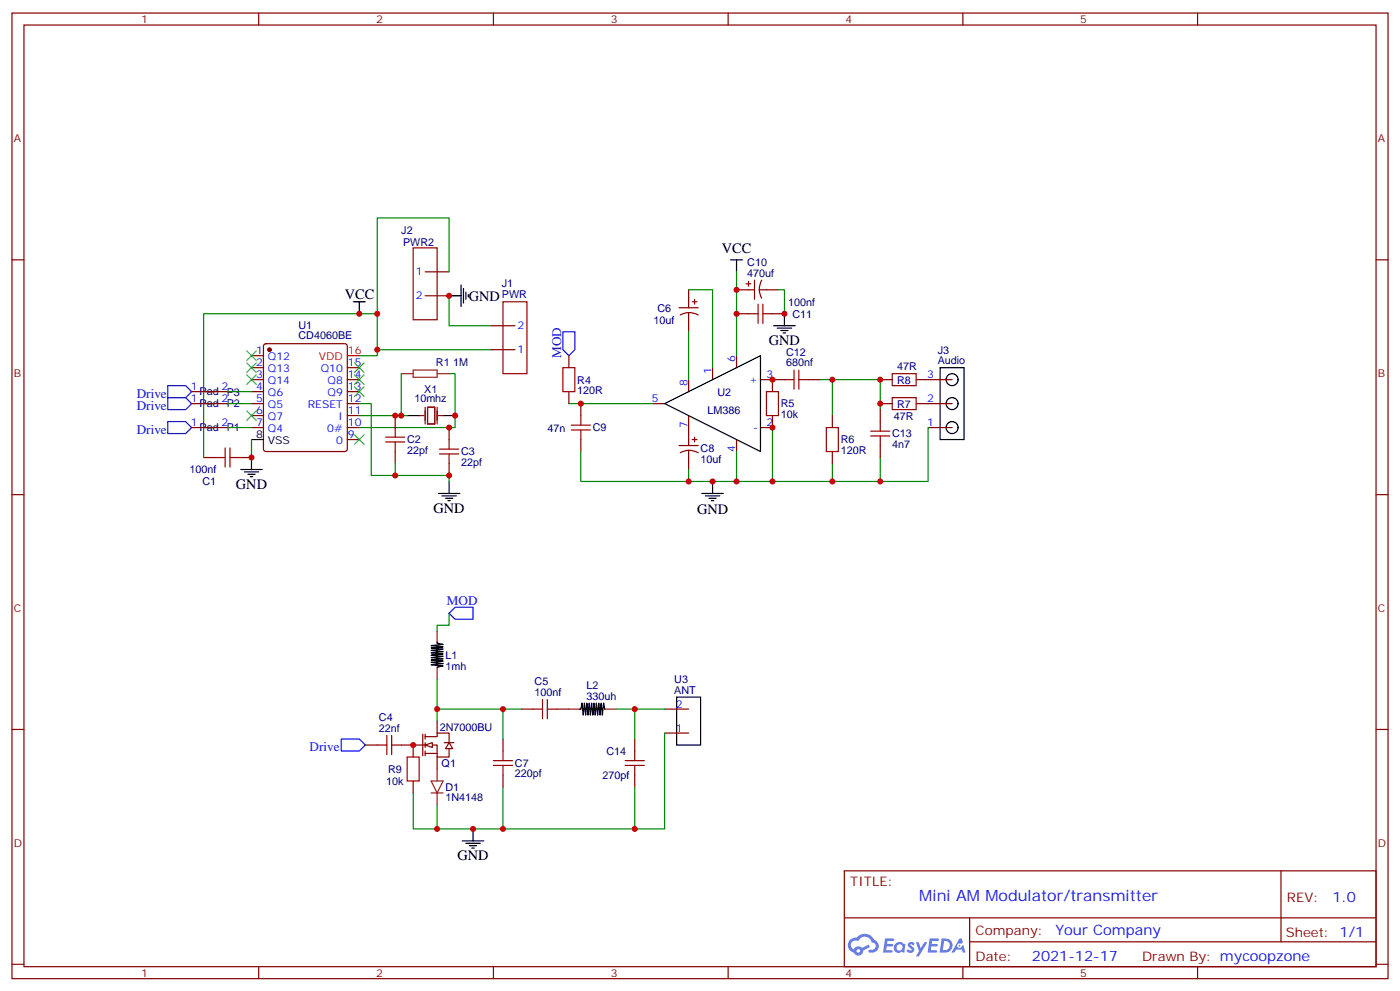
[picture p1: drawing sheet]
<svg xmlns="http://www.w3.org/2000/svg" width="412mm" height="292mm" viewBox="0 0 412 292" stroke-linecap="round" stroke-linejoin="round" font-family="sans-serif">
<g fill="none" stroke="#870000" stroke-width=".35">
<path d="M3.5 3.8h405.4v284.4h-405.4zM7.1 7.4h398.2v277.3h-398.2zM76.2 3.8v3.6M145.3 3.8v3.6M214.5 3.8v3.6M283.6 3.8v3.6M352.8 3.8v3.6M3.5 76.5h3.6M405.3 76.5h3.6M3.5 145.7h3.6M405.3 145.7h3.6M3.5 214.8h3.6"/>
<path d="M405.3 214.8h3.6M248.7 256.4h156.6v28.3h-156.6zM377.3 256.5v20.8M248.7 270.3h156.5M285.6 277.3h119.6M285.6 270.3v14.1M3.5 284h3.6M76.2 284.7v3.5M145.3 284.7v3.5M214.5 284.7v3.5M283.6 284.7v3.5M352.8 284.7v3.5"/>
<path d="M405.3 284h3.6"/>
</g>
<g fill="#5487ff">
<path d="M267.7 277.6a1.22 1.22 0 0 1 1.7 .3l-.4 .6a.47 .47 0 0 0-.3-.5 .47 .47 0 0 0-.5 .2l.1 .3a1.14 1.14 0 0 1 .8 1.7 1.14 1.14 0 0 1-1.9 0l-.2-.2 .5-.5 .7 .4a.29 .29 0 0 0 .3-.3 .29 .29 0 0 0-.2-.3 1.04 1.04 0 0 1-.6-1.7z"/>
<path d="M260.7 276.4h2.4l.3 .1-.2 .5-1.8 .1-.1 .9h1.5l.3 .3-.3 .4h-1.6l-.2 1.1h1.7l.2 .4-.2 .3h-2.6z"/>
<path d="M273.8 276.4h2.4l.3 .1-.1 .5-1.8 .1-.2 .9h1.6l.3 .3-.4 .4h-1.6l-.1 1.1h1.7l.2 .4-.2 .3h-2.6z"/>
<path d="M282.6 276.4h.7l.3 1.2-.6 .3a.69 .69 0 0 0-1 .3 .69 .69 0 0 0 .4 1 .69 .69 0 0 0 .9-.6l.5-.3 .6 2.2h-.8l-.2-.9h-1.8l-.5 .9h-.8z"/>
<path d="M269.8 277.4h.8l.6 1.9 1.1-1.9h.9l-2.6 4.2h-.8l.9-1.5z"/>
<path d="M277.4 276.4l-.6 4.1h1.3a2.11 2.11 0 0 0 2.5-2.1 2.11 2.11 0 0 0-2.5-2zM278.1 277.1a1.39 1.39 0 0 1 1.7 1.4 1.39 1.39 0 0 1-1.8 1.3h-.3z"/>
<path d="M263.7 278a1.54 1.54 0 0 0-.1 2.1 1.54 1.54 0 0 0 2.2 .2l.6 .2 .3-2.3-.2-.2-.4-.1a1.49 1.49 0 0 0-2.4 .1zM264 279a.94 .94 0 0 1 1.8 0 .94 .94 0 0 1-1.8 0z"/>
<path d="M250.4 276.7a2.18 2.18 0 0 0 1.1 3.8 1.44 1.44 0 0 0 1.6 .9 1.44 1.44 0 0 0 1.2-1.5l2-1-.5-.7-1.9 .9a1.47 1.47 0 0 0-2.4 .5 1.39 1.39 0 0 1-.7-2 1.39 1.39 0 0 1 2-.5 2.12 2.12 0 0 1 2.2-1.3 2.12 2.12 0 0 1 1.9 1.7 1.14 1.14 0 0 1 1.1 1.4 1.14 1.14 0 0 1-1.7 .8 .43 .43 0 0 0-.5 .3 .43 .43 0 0 0 .4 .5 1.98 1.98 0 0 0 2.5-1.2 1.98 1.98 0 0 0-1.2-2.5 3.1 3.1 0 0 0-5.3-.7l-.9 .1zM252.3 280a.55 .55 0 0 1 1.1 0 .55 .55 0 0 1-1.1 0z"/>
<circle cx="282.6" cy="278.5" r=".26"/>
</g>
<g fill="none" stroke="#870000" stroke-width=".35">
<path d="M74.1 104.7h3.5M74.1 108.3h3.5M74.1 111.8h3.5M74.1 115.3h3.5M74.1 118.9h3.5M77.8 101.4l.5-.2h23.3l.5 .2 .2 .5v30.4l-.2 .5-.5 .2h-23.3l-.5-.3-.2-.4v-30.4zM102.3 108.3h3.5M102.3 111.8h3.5M102.3 115.3h3.5M102.3 118.9h3.5M60 134.7h3.5M70.6 134.7h3.5"/>
<path d="M74.1 122.4h3.5M74.1 125.9h3.5M102.3 122.4h3.5M102.3 125.9h3.5M102.3 129.4h3.5M116.4 122.4v3.5M116.4 133v3.5M132.3 125.9v3.5M132.3 136.5v3.5M121.7 219.4h7.1v3.5h3.5v-2.4M124.5 216.2v6.4M125.2 216.9h3.6v-1h3.5v2.8"/>
<path d="M125.2 216.2v1.4M125.2 218.7v1.4M128.8 212.3v3.6M130.9 218.7h2.8M125.2 221.2v1.4M125.2 221.9h3.6M128.8 222.9v3.5"/>
</g>
<circle cx="79.4" cy="103" r=".53" fill="#870000" stroke="#870000" stroke-width=".35"/>
<g fill="none" stroke="#000" stroke-width=".35">
<path d="M70.9 138.3h6.4M72 139h4.2M73 139.7h2.1M74.1 129.4h3.5M74.1 134.7v3.6M119.9 122.4h3.6M130.5 122.4h3.6M73.7 140.4h.7M129.1 145.3h6.4M130.2 146h4.2M131.2 146.7h2.1M131.9 147.4h.7"/>
<path d="M132.3 141.8v3.5"/>
</g>
<path d="M102.3 104.7h3.5" fill="none" stroke="#f00" stroke-width=".35"/>
<path d="M63.5 134.7h2.8M66.3 131.9v5.6M67.7 134.7h2.9M67.7 131.9v5.6M113.6 130.1h5.6M113.6 128.7h5.6M116.4 125.9v2.8M116.4 130.1v2.9M129.5 133.7h5.6M129.5 132.3h5.6M132.3 129.4v2.9M132.3 133.7v2.8" fill="none" stroke="#a10000" stroke-width=".35"/>
<path d="M105.8 104.7h5.3v-12.3h-51.1v42.3M118.2 110v12.4M132.3 110h1.8v15.9h-28.3M105.8 122.4h14.1M116.4 136.5v3.5h15.9v1.8" fill="none" stroke="#008700" stroke-width=".35"/>
<path d="M125.2 119.9v4.9M125.9 119.9h2.2v4.9h-2.2zM128.8 119.9v4.9M123.5 122.4h1.4M129.1 122.4h1.4" fill="none" stroke="#870012" stroke-width=".35"/>
<path d="M118.2 110h3.5M121.7 109h7.1v2.1h-7.1zM128.8 110h3.5" fill="none" stroke="#8c2424" stroke-width=".35"/>
<g fill="#fff" stroke="#870000" stroke-width=".35">
<path d="M132.3 218.7l1 1.8h-2.1z"/>
<path d="M125.2 219.4l2.2-.7v1.4z"/>
</g>
<g fill="none" stroke="#000" stroke-width=".35">
<path d="M215.2 76.5h3.5M217 76.5v3.5M104.1 88.9h3.5M105.8 88.9v3.5M132.3 87.1h3.5M135.8 83.9v6.4M136.5 85v4.2M137.2 86v2.2M137.9 86.7v.8M227.9 95.9h6.3M229 96.6h4.2M230 97.3h2.1"/>
<path d="M230.7 98h.7M231.1 92.4v3.5M195.8 118.9l28.2-14.2v28.3zM276.9 108.3h7.1v21.1h-7.1zM206.7 145.3h6.4M207.8 146h4.2M208.8 146.7h2.2M209.5 147.4h.8M209.9 141.8v3.5M128.8 189.1v.3l1.7 .4-3.5 .3 3.5 .4-3.5 .3 3.5 .4-3.5 .3 3.5 .4-3.5 .3 3.5 .4-3.5 .3 3.5 .4-3.5 .3 3.5 .4-3.5 .3 3.5 .4-3.5 .4 3.5 .3-3.5 .4 3.5 .3-1.7 .4M170.7 208.8h.4l.3-1.8 .4 3.6 .4-3.6 .3 3.6 .4-3.6 .3 3.6 .4-3.6 .3 3.6 .4-3.6 .3 3.6 .4-3.6 .3 3.6 .4-3.6 .3 3.6 .4-3.6 .3 3.6 .4-3.6 .3 3.6 .4-3.6 .4 1.8M199.3 205.3h7.1v14.1h-7.1z"/>
<path d="M136.2 247.6h6.3M137.2 248.3h4.3M138.3 249h2.1M139 249.7h.7M139.3 244.1v3.5"/>
<circle cx="280.5" cy="111.8" r="1.76"/>
<circle cx="280.5" cy="118.9" r="1.76"/>
<circle cx="280.5" cy="125.9" r="1.76"/>
</g>
<path d="M165.8 97.7h3.5v5.3l-1.7 1.7-1.8-1.7zM49.4 113.6h5.3l1.7 1.7-1.7 1.8h-5.3zM49.4 117.1h5.3l1.7 1.8-1.7 1.7h-5.3zM49.4 124.1h5.3l1.7 1.8-1.7 1.8h-5.3zM132.3 180.6l1.8-1.8h5.2v3.6h-5.2zM100.5 217.6h5.3l1.8 1.8-1.8 1.8h-5.3z" fill="none" stroke="#00f" stroke-width=".35"/>
<g fill="none" stroke="#008700" stroke-width=".35">
<path d="M132.3 87.1v8.8h12.3M132.3 80v-15.8h-21.2v28.2M202.8 85.3h7.1v23M202.8 97.7v14.1M217 80v24.7M229.3 85.3h1.8v7.1M67 118.9h7.1M67 115.3h7.1M105.8 118.9h3.6v21.1h7M111.1 103h33.5M167.6 118.9h24.7M241.7 111.8h3.5v10.6"/>
<path d="M245.2 111.8h14.1v8.8M67 125.9h7.1M74.1 129.4v5.3M171.1 133v8.8h31.7M202.8 138.3v3.5h14.2M227.5 125.9v15.9h-10.5v-8.8M245.2 136.5v5.3h-17.7M259.3 134.7v7.1h-14.1M273.4 125.9v15.9h-14.1M128.8 200v12.3M132.3 180.6v3.5h-3.5v1.8M128.8 208.8h24.7"/>
<path d="M148.2 208.8v8.8M181.7 208.8h14.1M187 208.8v8.8M195.8 215.9v28.2h-67v-7.1M121.7 233.5v10.6h7.1M148.2 231.7v12.4M187 231.7v12.4"/>
</g>
<g fill="none" stroke="#a10000" stroke-width=".35">
<path d="M220.5 92.4h2.8M223.3 89.6v5.6M224.7 92.4h2.8M224.7 89.6v5.6M165.8 108.3h3.5v7h-3.5zM225.8 115.3h3.5v7.1h-3.5zM231.1 111.8h2.8M233.9 109v5.6M235.3 109v5.6M235.3 111.8h2.8M262.8 110h7.1v3.6h-7.1zM262.8 117.1h7.1v3.5h-7.1z"/>
<path d="M168.3 125.2h5.6M168.3 126.6h5.6M171.1 122.4v2.8M171.1 126.6v2.8M243.4 125.9h3.5v7.1h-3.5zM256.5 127h5.6M256.5 128.4h5.6M259.3 124.1v2.9M259.3 128.4v2.8M111.1 219.4h2.8M113.9 216.6v5.6M115.4 216.6v5.6"/>
<path d="M115.4 219.4h2.8M157 208.8h2.8M159.8 206v5.6M161.2 206v5.6M161.2 208.8h2.8M119.9 222.9h3.6v7.1h-3.6zM145.3 224h5.7M145.3 225.4h5.7M148.2 221.2v2.8M148.2 225.4v2.8M184.1 224h5.7M184.1 225.4h5.7"/>
<path d="M187 221.2v2.8M187 225.4v2.8"/>
</g>
<g fill="none" stroke="#870000" stroke-width=".35">
<path d="M125.2 80h7.1M125.2 87.1h7.1M144.6 95.9h7.1M200 90.6h5.7M202.8 92l1.5 .2 1.4 .5M202.8 92l-2.4 .7M202.8 85.3v5.3M202.8 92v5.7M203.9 88.9h1.4M204.6 88.2v1.4M217 85.3h5.2M217 92.4h3.5"/>
<path d="M219.8 83.6h1.4M220.5 82.9v1.4M222.2 82.5v5.7M223.7 85.3l.7 2.5M223.7 85.3h5.6M224.4 82.5l-.6 1.4-.1 1.4M227.5 92.4h3.6M56.4 118.9h10.6M56.4 115.3h10.6M144.6 103h7.1M167.6 104.7v3.6M167.6 115.3v3.6"/>
<path d="M171.1 118.9v3.5M192.3 118.9h3.5M202.8 111.8v3.5M209.9 108.3v3.5M217 104.7v3.6M224 111.8h7.1M227.5 111.8v3.5M238.1 111.8h3.6M259.3 111.8h3.5M259.3 118.9h3.5M269.9 111.8h10.6M269.9 118.9h10.6"/>
<path d="M56.4 125.9h10.6M171.1 129.4v3.6M200 131.2h5.7M202.8 132.6l1.5 .2 1.4 .5M202.8 132.6l-2.4 .7M202.8 122.4v8.8M202.8 132.6v5.7M203.9 129.4h1.4M204.6 128.7v1.4M217 129.4v3.6M227.5 122.4v3.5h-3.5M245.2 122.4v3.5"/>
<path d="M245.2 133v3.5M259.3 120.6v3.5M259.3 131.2v3.5M273.4 125.9h7.1M107.6 219.4h3.5M118.2 219.4h3.5v3.5M148.2 217.6v3.6M153.5 208.8h3.5M164 208.8h3.6M187 217.6v3.6M195.8 215.9h7M195.8 208.8h7"/>
<path d="M121.7 230v3.5M148.2 228.2v3.5M187 228.2v3.5"/>
</g>
<g fill="none" stroke="#3c3" stroke-width=".35">
<path d="M72.7 103.3l2.8 2.9M72.7 106.9l2.8 2.8M72.7 110.4l2.8 2.8M75.5 103.3l-2.8 2.9M75.5 106.9l-2.8 2.8M75.5 110.4l-2.8 2.8M104.4 113.9l2.8 2.8M104.4 110.4l2.8 2.8M104.4 106.9l2.8 2.8M107.2 113.9l-2.8 2.8M107.2 110.4l-2.8 2.8M107.2 106.9l-2.8 2.8"/>
<path d="M72.7 121l2.8 2.8M75.5 121l-2.8 2.8M104.4 128l2.8 2.8M107.2 128l-2.8 2.8"/>
</g>
<path d="M128.8 185.9v3.5M128.8 196.5v3.5M167.6 208.8h3.5M178.2 208.8h3.5M127 230h3.5l-1.7 3.5zM127 233.5h3.5M128.8 226.4v3.6M128.8 233.5v3.5" fill="none" stroke="#8c2424" stroke-width=".35"/>
<path d="M121.7 73h7.1v21.2h-7.1zM148.2 88.9h7v21.1h-7z" fill="none" stroke="#900" stroke-width=".35"/>
<g fill="#c00">
<circle cx="116.4" cy="122.4" r=".88"/>
<circle cx="132.3" cy="125.9" r=".88"/>
<circle cx="118.2" cy="122.4" r=".88"/>
<circle cx="134.1" cy="122.4" r=".88"/>
<circle cx="74.1" cy="134.7" r=".88"/>
<circle cx="171.1" cy="118.9" r=".88"/>
<circle cx="259.3" cy="111.8" r=".88"/>
<circle cx="259.3" cy="118.9" r=".88"/>
<circle cx="245.2" cy="141.8" r=".88"/>
<circle cx="245.2" cy="111.8" r=".88"/>
<circle cx="227.5" cy="141.8" r=".88"/>
<circle cx="217" cy="141.8" r=".88"/>
<circle cx="227.5" cy="111.8" r=".88"/>
<circle cx="227.5" cy="125.9" r=".88"/>
<circle cx="209.9" cy="141.8" r=".88"/>
<circle cx="105.8" cy="92.4" r=".88"/>
<circle cx="132.3" cy="140" r=".88"/>
<circle cx="116.4" cy="140" r=".88"/>
<circle cx="128.8" cy="208.8" r=".88"/>
<circle cx="217" cy="85.3" r=".88"/>
<circle cx="217" cy="92.4" r=".88"/>
<circle cx="231.1" cy="92.4" r=".88"/>
<circle cx="259.3" cy="141.8" r=".88"/>
<circle cx="139.3" cy="244.1" r=".88"/>
<circle cx="128.8" cy="244.1" r=".88"/>
<circle cx="148.2" cy="208.8" r=".88"/>
<circle cx="148.2" cy="244.1" r=".88"/>
<circle cx="121.7" cy="219.4" r=".88"/>
<circle cx="187" cy="208.8" r=".88"/>
<circle cx="187" cy="244.1" r=".88"/>
<circle cx="132.3" cy="87.1" r=".88"/>
<circle cx="202.8" cy="141.8" r=".88"/>
<circle cx="111.1" cy="103" r=".88"/>
<circle cx="111.1" cy="92.4" r=".88"/>
</g>
<text font-size="4.6" fill="#00f" x="270.8" y="265.5">Mini AM Modulator/transmitter</text>
<g font-size="4.2">
<text x="212.6" y="74.4">VCC</text>
<text x="101.6" y="88.2">VCC</text>
<text x="138.1" y="88.6">GND</text>
<text x="226.5" y="101.6">GND</text>
<text x="69.5" y="143.9">GND</text>
<text x="127.7" y="151">GND</text>
<text x="205.3" y="151.4">GND</text>
<text x="134.8" y="253.3">GND</text>
</g>
<g font-size="4.2" fill="#00f">
<text x="392.5" y="265.7">1.0</text>
<text x="310.9" y="275.3">Your Company</text>
<text x="304" y="283.1">2021-12-17</text>
</g>
<g font-size="3.9" fill="#00f">
<text x="165.3" y="105.4" transform="rotate(-90 165.3 105.4)">MOD</text>
<text x="40.3" y="117.1">Drive</text>
<text x="40.3" y="120.6">Drive</text>
<text x="40.3" y="127.7">Drive</text>
<text x="131.6" y="178.3">MOD</text>
<text x="91.2" y="221.2">Drive</text>
</g>
<g font-size="3.9" fill="#800">
<text x="250.5" y="261">TITLE:</text>
<text x="379.1" y="265.7">REV:</text>
<text x="287.4" y="275.2">Company:</text>
<text x="378.7" y="275.8">Sheet: 1/1</text>
<text x="287.4" y="282.9">Date:</text>
<text x="336.4" y="283">Drawn By: mycoopzone</text>
</g>
<g font-size="3.2" fill="#800">
<text x="41.6" y="6.8">1</text>
<text x="110.8" y="6.8">2</text>
<text x="179.9" y="6.8">3</text>
<text x="249.1" y="6.8">4</text>
<text x="318.2" y="6.8">5</text>
<text x="4.1" y="41.9">A</text>
<text x="405.9" y="41.9">A</text>
<text x="4.1" y="111.1">B</text>
<text x="405.9" y="111.1">B</text>
<text x="4.1" y="180.2">C</text>
<text x="405.9" y="180.2">C</text>
<text x="4.1" y="249.4">D</text>
<text x="405.9" y="249.4">D</text>
<text x="41.6" y="287.7">1</text>
<text x="110.8" y="287.7">2</text>
<text x="179.9" y="287.7">3</text>
<text x="249.1" y="287.7">4</text>
<text x="318.2" y="287.7">5</text>
</g>
<g font-size="3.2" fill="#000080">
<text x="118.2" y="68.8">J2</text>
<text x="118.7" y="72.4">PWR2</text>
<text x="220.1" y="81.5">470uf</text>
<text x="220.1" y="78.3">C10</text>
<text x="147.8" y="87.8">PWR</text>
<text x="147.8" y="84.6">J1</text>
<text x="192.5" y="95.3">10uf</text>
<text x="193.7" y="91.8">C6</text>
<text x="232.2" y="90">100nf</text>
<text x="233.5" y="93.6">C11</text>
<text x="87.9" y="99.8">CD4060BE</text>
<text x="87.9" y="96.7">U1</text>
<text x="128.4" y="107.6">R1</text>
<text x="133.5" y="107.6">1M</text>
<text x="231.6" y="107.9">680nf</text>
<text x="231.6" y="104.8">C12</text>
<text x="276.2" y="107.2">Audio</text>
<text x="276.2" y="104.1">J3</text>
<text x="170" y="112.9">R4</text>
<text x="264.2" y="109">47R</text>
<text x="264.2" y="113">R8</text>
<text x="58.8" y="120">Pad</text>
<text x="58.8" y="116.5">Pad</text>
<text x="66.8" y="120">P2</text>
<text x="66.8" y="116.5">P3</text>
<text x="122.1" y="118.2">10mhz</text>
<text x="125" y="115.8">X1</text>
<text x="170" y="116">120R</text>
<text x="211.3" y="116.5">U2</text>
<text x="230" y="120">R5</text>
<text x="208.4" y="121.8">LM386</text>
<text x="230" y="123.1">10k</text>
<text x="263.3" y="123.6">47R</text>
<text x="264.2" y="120">R7</text>
<text x="58.8" y="127">Pad</text>
<text x="66.8" y="127">P1</text>
<text x="119.9" y="130.6">C2</text>
<text x="161.3" y="127.1">47n</text>
<text x="174.6" y="127">C9</text>
<text x="247.6" y="130.6">R6</text>
<text x="262.8" y="131.9">4n7</text>
<text x="262.8" y="128.8">C13</text>
<text x="119.9" y="133.7">22pf</text>
<text x="135.8" y="137.2">22pf</text>
<text x="135.8" y="134.1">C3</text>
<text x="206.4" y="136.4">10uf</text>
<text x="206.4" y="133.2">C8</text>
<text x="247.6" y="133.7">120R</text>
<text x="55.8" y="139.4">100nf</text>
<text x="59.6" y="142.9">C1</text>
<text x="131.2" y="197.2">1mh</text>
<text x="131.2" y="194.1">L1</text>
<text x="157.5" y="201.8">C5</text>
<text x="172.8" y="202.8">L2</text>
<text x="198.6" y="201">U3</text>
<text x="157.5" y="204.9">100nf</text>
<text x="172.8" y="206">330uh</text>
<text x="198.6" y="204.2">ANT</text>
<text x="111.6" y="215.5">22nf</text>
<text x="111.6" y="212.4">C4</text>
<text x="129.5" y="215.3">2N7000BU</text>
<text x="114.3" y="227.6">R9</text>
<text x="130.1" y="225.9">Q1</text>
<text x="151.7" y="225.8">C7</text>
<text x="178.7" y="222.3">C14</text>
<text x="113.8" y="231.1">10k</text>
<text x="131.2" y="232.9">D1</text>
<text x="151.7" y="228.9">220pf</text>
<text x="177.5" y="229.3">270pf</text>
<text x="131.2" y="236">1N4148</text>
</g>
<g font-size="3.2" fill="#00f">
<text x="122.5" y="81.1">1</text>
<text x="122.5" y="88.2">2</text>
<text x="152.4" y="97">2</text>
<text x="75.4" y="104.4">1</text>
<text x="75.4" y="107.9">2</text>
<text x="78.9" y="106.2">Q12</text>
<text x="102.5" y="107.9">15</text>
<text x="152.4" y="104">1</text>
<text x="216.6" y="106.5" transform="rotate(-90 216.6 106.5)">6</text>
<text x="75.4" y="111.4">3</text>
<text x="78.9" y="109.7">Q13</text>
<text x="78.9" y="113.2">Q14</text>
<text x="94.5" y="109.7">Q10</text>
<text x="96.5" y="113.2">Q8</text>
<text x="102.5" y="111.4">14</text>
<text x="202.5" y="113.6" transform="rotate(-90 202.5 113.6)">8</text>
<text x="209.5" y="110" transform="rotate(-90 209.5 110)">1</text>
<text x="220.7" y="112.9">+</text>
<text x="225.8" y="111.4">3</text>
<text x="273.1" y="111.4">3</text>
<text x="56.2" y="118.5">1</text>
<text x="56.2" y="115">1</text>
<text x="65.3" y="118.5">2</text>
<text x="65.3" y="115">2</text>
<text x="75.4" y="115">4</text>
<text x="75.4" y="118.5">5</text>
<text x="78.9" y="116.7">Q6</text>
<text x="96.5" y="116.7">Q9</text>
<text x="102.5" y="118.5">12</text>
<text x="102.5" y="115">13</text>
<text x="192" y="118.5">5</text>
<text x="273.1" y="118.5">2</text>
<text x="56.2" y="125.6">1</text>
<text x="65.3" y="125.6">2</text>
<text x="75.4" y="122">6</text>
<text x="75.4" y="125.6">7</text>
<text x="78.9" y="120.3">Q5</text>
<text x="78.9" y="123.8">Q7</text>
<text x="90.7" y="120.3">RESET</text>
<text x="99.7" y="123.8">I</text>
<text x="102.5" y="125.6">10</text>
<text x="102.5" y="122">11</text>
<text x="225.8" y="125.6">2</text>
<text x="273.1" y="125.6">1</text>
<text x="78.9" y="127.3">Q4</text>
<text x="96.4" y="127.3">0#</text>
<text x="99" y="130.8">0</text>
<text x="102.5" y="129.1">9</text>
<text x="202.5" y="126.2" transform="rotate(-90 202.5 126.2)">7</text>
<text x="221.9" y="127">-</text>
<text x="216.6" y="133.2" transform="rotate(-90 216.6 133.2)">4</text>
<text x="199.1" y="208.5">2</text>
<text x="199.1" y="215.5">1</text>
</g>
<g font-size="3.2" fill="#f00">
<text x="93.9" y="106.2">VDD</text>
<text x="102.5" y="104.4">16</text>
</g>
<g font-size="3.2">
<text x="75.4" y="129.1">8</text>
<text x="78.9" y="130.8">VSS</text>
</g>
</svg>
